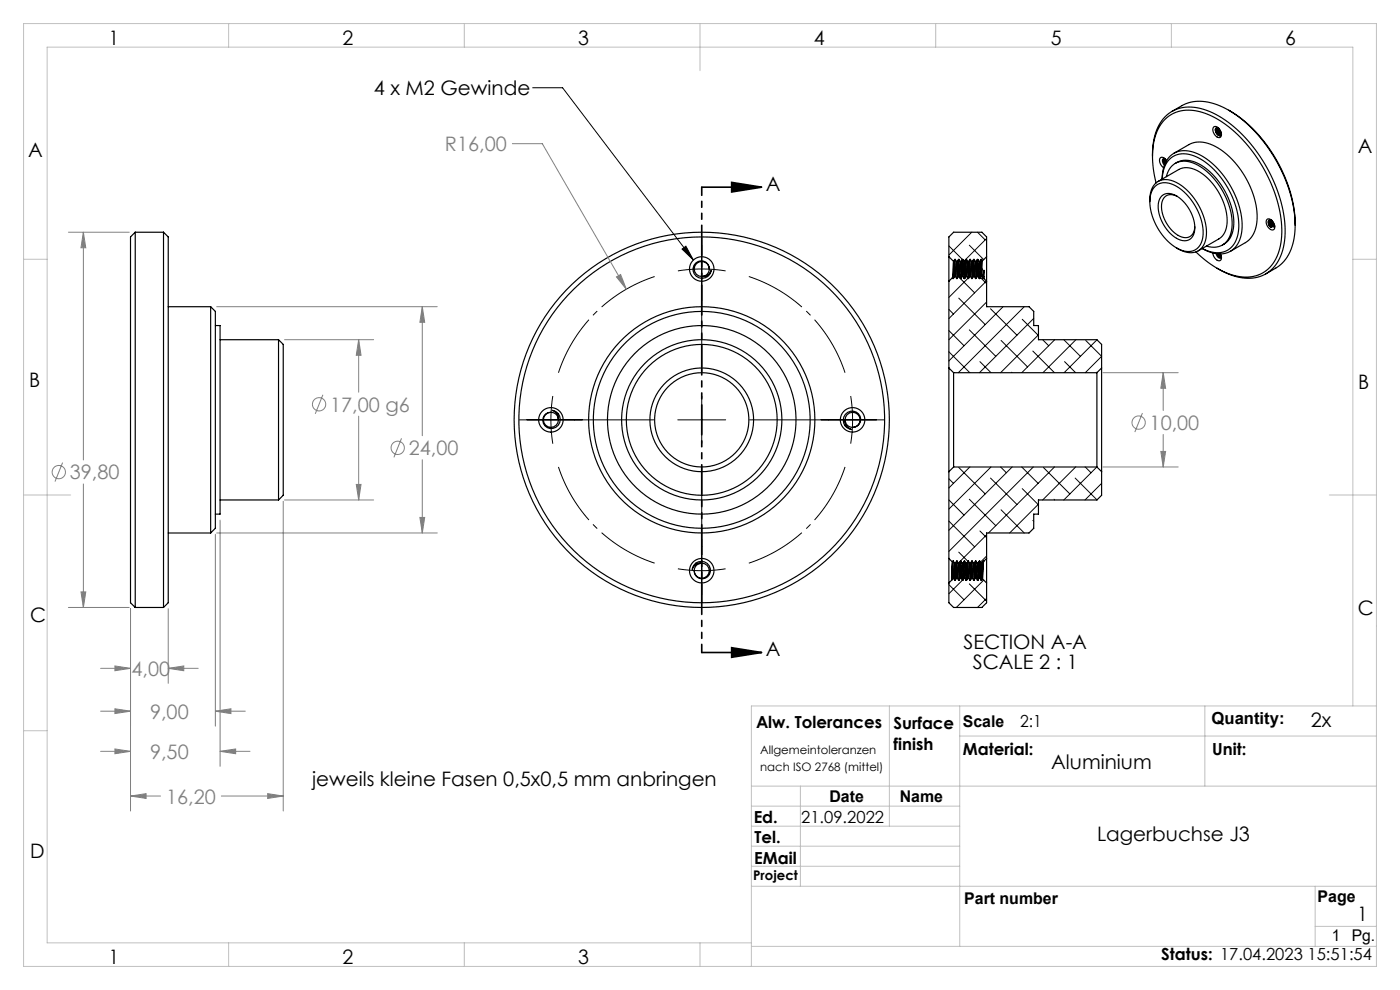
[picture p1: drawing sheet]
<svg xmlns="http://www.w3.org/2000/svg" width="297mm" height="210mm" viewBox="0 0 297 210" stroke-linecap="round" stroke-linejoin="round" font-family="sans-serif">
<g fill="none" stroke="#000" stroke-width=".25">
<path d="M244.5 33.2a10.8 10.8 0 0 1 3.5-9.1 8.6 8.6 0 0 1 8.7-.4 27.9 27.9 0 0 1 12.9 13.4 24.4 24.4 0 0 1 2.7 15.3 7.5 7.5 0 0 1-8.2 6.6 13.9 13.9 0 0 1-5.9-2.1M245.1 39.5a3.9 3.9 0 0 1 4.9 .3 12 12 0 0 1 5.1 10.8 3.1 3.1 0 0 1-4.7 2.4 11.9 11.9 0 0 1-6.3-11.5l.3-1.1zM245.3 38.8a16.1 16.1 0 0 1 .7-12 7.3 7.3 0 0 1 9.1-2.9 24.2 24.2 0 0 1 12.2 10.6 26.5 26.5 0 0 1 4.5 16.9 8 8 0 0 1-5.4 7.1 10.8 10.8 0 0 1-8.2-1.6M245.7 38.5l4.4-2.5a4.9 4.9 0 0 1 5.3 1.1 12.9 12.9 0 0 1 4.8 10.9 3.7 3.7 0 0 1-1.6 2.7l-4.4 2.5M247.1 33.6h-.2a.87 .87 0 0 0 .1 1.4M247.1 33.7l.2 .7M247.2 34.7l-.3-.5 .1-.6-.1 .6 .2 .6M247.2 33.7l.1 .7M247.4 37.5a3.9 3.9 0 0 1 5.8-2.9 14.9 14.9 0 0 1 8.1 14.2 3.9 3.9 0 0 1-5.4 3.4M247.5 34.1a.88 .88 0 0 0-1.4-.5 1.82 1.82 0 0 0 .8 2M248.2 33.1a5.2 5.2 0 0 1 6.3-.3 18.3 18.3 0 0 1 9 16.1 4.8 4.8 0 0 1-4.7 5 7.7 7.7 0 0 1-3.8-1.2 5 5 0 0 0 6.6-.6 9.2 9.2 0 0 0 .6-8.2 17.4 17.4 0 0 0-8.5-10.7 4.6 4.6 0 0 0-6.4 1.6l-.5 1.3-.3 1.9a6.8 6.8 0 0 1 1.7-4.9zM249 32.5l3.2-1.8a6.2 6.2 0 0 1 6.5 .9 18.5 18.5 0 0 1 7.9 15.5 5.4 5.4 0 0 1-2.4 4.4l-3.2 1.8"/>
<path d="M249.3 34.7a5 5 0 0 1 5.6 .4 15.4 15.4 0 0 1 6.8 13 4.5 4.5 0 0 1-2.4 3.9M257.4 27a1.21 1.21 0 0 1 1.7 1.1 .7 .7 0 0 1-.2 1 .7 .7 0 0 1-1-.3 1.59 1.59 0 0 1-.5-1.8zM257.8 27.4a1.16 1.16 0 0 0 1.1 1.4M258.4 27.1l.1 .8 .6 .5M258.4 27.1l.2 .7 .5 .5M258.5 27.1a.41 .41 0 0 0-.7 .3 1.03 1.03 0 0 0 1.2 1.3l.1-.3-.2 .2-.3-.1M258.6 28.5l-.4-.5a.75 .75 0 0 1 .1-.9 .97 .97 0 0 0 .7 1.4M258.7 27.4l.3 .6M259.1 28.3l-.2 .2h-.3M260.7 23.4a10.2 10.2 0 0 0-9.7-1.1l-2.4 1.3M260.7 23.4a31.1 31.1 0 0 1 14.1 24.4 10.2 10.2 0 0 1-3.9 8.9l-2.4 1.4M260.7 23.4a30.2 30.2 0 0 1 14.1 24.4"/>
<path d="M28.7 49.3v79.6M28.7 49.3l-1 1v77.6l1 1M28.7 49.3h6M34.7 49.3v79.6M34.7 49.3l1 1v77.6l-1 1M149.5 58.5l-.6 .2M150.5 57.1a1.77 1.77 0 0 0-2.7-1.5 1.77 1.77 0 0 0-.1 3 1.94 1.94 0 0 0 3.2-1.3 1.83 1.83 0 0 1-2 1.4M150.5 57.1a1.6 1.6 0 0 1-1.6 1.6M150.5 57.1a1.6 1.6 0 0 0-1.6-1.6 1.6 1.6 0 0 0-1.6 1.6 1.6 1.6 0 0 0 1.6 1.6M201.3 54.5v5.2M201.3 54.5v-4.2l1-1h6l1 1v4.2M201.3 54.5l1 1"/>
<path d="M201.3 59.7v18.4M202 58.9l.1 .2M202 58.9l-.7 .8M202.3 55.5l-.3 3.4M202.5 58.7l-.4 .4M202.5 58.7h.2M202.5 55.1l-.4 4M202.6 55l-.3 .5M202.6 55l-.3 4.1M202.6 55l.3 .5M202.7 58.7l.2 .4M202.9 55.5l-.4 3.2"/>
<path d="M202.9 55.5h.2M202.9 59.1h.1M203.1 55.5l-.4 3.2M203.3 58.7l-.3 .4M203.3 58.7h.2M203.3 55.1l-.4 4M203.4 55l-.3 .5M203.4 55l-.3 4.1M203.4 55l.3 .5M203.5 58.7l.2 .4M203.7 55.5l-.4 3.2M203.7 55.5h.2"/>
<path d="M203.7 59.1h.1M203.9 55.5l-.4 3.2M204.1 58.7l-.3 .4M204.1 58.7h.2M204.1 55.1l-.4 4M204.2 55l.3 .5M204.2 55l-.3 .5M204.2 55l-.3 4.1M204.3 58.7l.2 .4M204.5 55.5l-.4 3.2M204.5 55.5h.2M204.5 59.1h.1"/>
<path d="M204.7 55.5l-.4 3.2M204.9 58.7l-.3 .4M204.9 58.7h.2M204.9 55.1l-.4 4M205 55l-.3 4.1M205 55l.3 .5M205 55l-.3 .5M205.1 58.7l.2 .4M205.3 55.5l-.4 3.2M205.3 55.5h.2M205.3 59.1h.1M205.5 55.5l-.4 3.2"/>
<path d="M205.7 58.7l-.3 .4M205.7 58.7h.2M205.7 55.1l-.4 4M205.8 55l-.3 4.1M205.8 55l-.3 .5M205.8 55l.3 .5M205.9 58.7l.2 .4M206.1 55.5l-.4 3.2M206.1 55.5h.2M206.1 59.1h.1M206.3 55.5l-.4 3.2M206.5 58.7l-.3 .4"/>
<path d="M206.5 58.7h.2M206.5 55.1l-.4 4M206.6 55l.3 .5M206.6 55l-.3 .5M206.6 55l-.3 4.1M206.7 58.7l.2 .4M206.9 55.5l-.4 3.2M206.9 55.5h.2M206.9 59.1h.1M207.1 55.5l-.4 3.2M207.3 58.7l-.3 .4M207.3 58.7h.2"/>
<path d="M207.3 55.1l-.4 4M207.4 55l.3 .5M207.4 55l-.3 .5M207.4 55l-.3 4.1M207.5 58.7l.2 .4M207.7 55.5l-.4 3.2M207.7 55.5h.2M207.7 59.1h.1M207.9 55.5l-.4 3.2M208.1 58.7l-.3 .4M208.1 58.7h.2M208.1 55.1l-.4 4"/>
<path d="M208.2 55l-.3 4.1M208.2 55l.2 .3M208.2 55l-.3 .5M208.3 57.1v1.6M208.3 58.7l.2 .4M208.3 57.1l-.2 1.6M208.4 55.3l-.1 1.8M208.7 59l-.2 .1M208.7 59l.6 .7M208.7 58.7v.3M208.7 57.3v1.4M208.7 57.3l-.2 1.2-.2 .2"/>
<path d="M208.7 57.3l-.2 1.8M209.3 54.5v5.2M209.3 59.7v5.4h9l1 1v3h1v3h12.4l1 1v5M209.3 54.5l-.9 .8M243.9 42.8a4.2 4.2 0 0 1 2.4-4.6 6 6 0 0 1 5.5 2.1 12.7 12.7 0 0 1 4 10.3 3.4 3.4 0 0 1-5 2.6l-1.2-.6M246.5 41.5a2.81 2.81 0 0 1 3.6 .4 8.1 8.1 0 0 1 3.2 7.6 2.2 2.2 0 0 1-3.4 1.2 8.2 8.2 0 0 1-4.1-7.9l.4-.9zM249.8 41.7a2.1 2.1 0 0 0-2.4-.2 2.1 2.1 0 0 0-1 2.1 7.4 7.4 0 0 0 4.5 6.7 2.03 2.03 0 0 0 2.6-2.2M253.7 53.4a23 23 0 0 0 4.5 3.5M257.3 53.7a1.64 1.64 0 0 0 1.5 1.6 1.01 1.01 0 0 0 .1-1.4M258 53.8a.81 .81 0 0 0 1.1 .8v-.1M258.3 53.8v.3a.61 .61 0 0 0 .8 .4h-.3l-.5-.7M258.6 53.8l.5 .6"/>
<path d="M258.7 53.8l.4 .5M268.8 46.6a1.21 1.21 0 0 1 1.6 1.1 .7 .7 0 0 1-.2 1 .7 .7 0 0 1-1-.3 1.59 1.59 0 0 1-.4-1.8zM269.1 46.8v.7l.5 .8M269.3 47.1v.5l.3 .7M269.3 47.1l.2 .5 .4 .5M269.3 47.1l.4-.4a1.03 1.03 0 0 0 .7 1.3M269.4 46.6v.7M269.6 46.6a.98 .98 0 0 0 .3 1.5M269.7 46.7l.1 .7 .4 .5h.2l-.2 .3-.3-.1M269.8 46.7a.45 .45 0 0 0-.5-.1 .45 .45 0 0 0-.3 .5l.2 .6 .4 .6M269.9 46.8l.1 .5 .4 .5M270 46.9l.4 .7"/>
<path d="M35.7 65.1h9M44.7 65.1v48M44.7 65.1l1 1v46l-1 1M45.7 69.1h1v40h-1M46.7 72.1h12.4M59.1 72.1v34M59.1 72.1l1 1v32l-1 1M201.3 78.1v22M201.3 78.1l1 1M202.3 79.1v20M202.3 79.1h30.4M232.7 79.1v20"/>
<path d="M233.7 78.1v22M233.7 78.1l-1 1M116.9 87.5a1.77 1.77 0 0 0-1.5 2.6 1.77 1.77 0 0 0 3 .1 1.94 1.94 0 0 0-1.2-3.2 1.82 1.82 0 0 1 1.3 2.1M116.9 87.5a1.6 1.6 0 0 1 1.6 1.6M116.9 87.5a1.6 1.6 0 0 0-1.6 1.6 1.6 1.6 0 0 0 1.6 1.6 1.6 1.6 0 0 0 1.6-1.6M118.3 88.4l.2 .7M179.3 89.1a1.8 1.8 0 0 0 1.3 2 1.9 1.9 0 0 1-1.4-3 1.9 1.9 0 0 1 3.3 .2 1.68 1.68 0 0 1-1.6 2.4M179.3 89.1a1.6 1.6 0 0 0 1.6 1.6M179.3 89.1a1.6 1.6 0 0 1 1.6-1.6 1.6 1.6 0 0 1 1.6 1.6 1.6 1.6 0 0 1-1.6 1.6M179.3 89.1l.1 .6M202.3 99.1h30.4M202.3 99.1l-1 1"/>
<path d="M232.7 99.1l1 1M35.7 113.1h9M46.7 106.1h12.4M148.8 119.5l-.6 .1M148.9 119.5a1.8 1.8 0 0 0-2 1.3 1.9 1.9 0 0 1 2.9-1.4 1.9 1.9 0 0 1-.2 3.2 1.68 1.68 0 0 1-2.3-1.5M148.9 119.5a1.6 1.6 0 0 0-1.6 1.6M148.9 119.5a1.6 1.6 0 0 1 1.6 1.6 1.6 1.6 0 0 1-1.6 1.6 1.6 1.6 0 0 1-1.6-1.6M201.3 118.5v5.2M201.3 118.5l.7 .7M201.3 100.1v18.4M202 119.2l-.1 3.1M202.1 119.1l-.2 3.2"/>
<path d="M202.2 119l.3 .5M202.2 119l-.2 .2M202.2 119l-.3 4.1M202.5 119.5l-.2 1.6M202.5 119.5h.2M202.7 119.5l-.4 3.2M202.9 119.1l-.4 4M203 119l.3 .5M203 119l-.3 .5M203 119l-.3 4.1M203.3 119.5l-.4 3.2M203.3 119.5h.2"/>
<path d="M203.5 119.5l-.4 3.2M203.7 119.1l-.4 4M203.8 119l-.3 .5M203.8 119l-.3 4.1M203.8 119l.3 .5M204.1 119.5l-.4 3.2M204.1 119.5h.2M204.3 119.5l-.4 3.2M204.5 119.1l-.4 4M204.6 119l-.3 4.1M204.6 119l-.3 .5M204.6 119l.3 .5"/>
<path d="M204.9 119.5l-.4 3.2M204.9 119.5h.2M205.1 119.5l-.4 3.2M205.3 119.1l-.4 4M205.4 119l.3 .5M205.4 119l-.3 .5M205.4 119l-.3 4.1M205.7 119.5l-.4 3.2M205.7 119.5h.2M205.9 119.5l-.4 3.2M206.1 119.1l-.4 4M206.2 119l-.3 4.1"/>
<path d="M206.2 119l-.3 .5M206.2 119l.3 .5M206.5 119.5l-.4 3.2M206.5 119.5h.2M206.7 119.5l-.4 3.2M206.9 119.1l-.4 4M207 119l-.3 4.1M207 119l.3 .5M207 119l-.3 .5M207.3 119.5l-.4 3.2M207.3 119.5h.2M207.5 119.5l-.4 3.2"/>
<path d="M207.7 119.1l-.4 4M207.8 119l-.3 4.1M207.8 119l-.3 .5M207.8 119l.3 .5M208.1 119.5l-.4 3.2M208.1 119.5h.2M208.3 119.5l-.4 3.2M208.5 119.1l-.4 4M208.6 119l-.3 4.1M208.6 119l-.3 .5M208.6 119l.1 .1M208.7 119.1l-.3 3.7"/>
<path d="M209.3 118.5v5.2M209.3 118.5l-.6 .6M233.7 100.1v5l-1 1h-12.4v3h-1v3l-1 1h-9v5.4M28.7 128.9h6M201.3 123.7v4.2l1 1h6l1-1v-4.2M201.9 122.3v.8M202.3 121.1l-.4 2M202.3 121.1v1.6M202.3 122.7l.2 .4M202.3 122.7l-1 1M202.9 122.7l-.4 .4M202.9 122.7h.2"/>
<path d="M203.1 122.7l.2 .4M203.7 122.7l-.4 .4M203.7 122.7h.2M203.9 122.7l.2 .4M204.5 122.7l-.4 .4M204.5 122.7h.2M204.7 122.7l.2 .4M205.3 122.7l-.4 .4M205.3 122.7h.2M205.5 122.7l.2 .4M206.1 122.7l-.4 .4M206.1 122.7h.2"/>
<path d="M206.3 122.7l.2 .4M206.9 122.7l-.4 .4M206.9 122.7h.2M207.1 122.7l.2 .4M207.7 122.7l-.4 .4M207.7 122.7h.2M207.9 122.7l.2 .4M208.4 122.8l-.3 .3M208.4 122.8l.9 .9"/>
<circle cx="148.9" cy="57.1" r="2.6"/>
<circle cx="116.9" cy="89.1" r="2.6"/>
<circle cx="148.9" cy="89.1" r="39.8"/>
<circle cx="148.9" cy="89.1" r="38.8"/>
<circle cx="148.9" cy="89.1" r="24"/>
<circle cx="148.9" cy="89.1" r="17"/>
<circle cx="148.9" cy="89.1" r="23"/>
<circle cx="148.9" cy="89.1" r="10"/>
<circle cx="148.9" cy="89.1" r="11"/>
<circle cx="148.9" cy="89.1" r="20"/>
<circle cx="148.9" cy="89.1" r="16"/>
<circle cx="180.9" cy="89.1" r="2.6"/>
<circle cx="148.9" cy="121.1" r="2.6"/>
</g>
<g fill="none" stroke="#000" stroke-width=".21">
<path d="M113 18.6h6.3l27.8 36.6M143.8 57.5a32 32 0 0 1 10.1 0M144.7 52.8l.8-.6 1.6 3zM148.9 50.4v28.5M201.3 52.2l2.9 2.8M203.3 58.7l3.5 3.4M204.4 55.2l.1 .2M205.3 59.1l-4 4M205.6 52l3.1 3.1M205.7 58.7h.1M206.1 49.3l-4.8 4.8M207.4 49.3l1.6 1.6"/>
<path d="M208 58.9l1.3 1.3M209.3 59.6l-8 8M209.3 50.6l-4.8 4.8M201.3 74.6l4.4 4.5M201.3 70.1l3.2 3.2M201.3 65.6l1 1M203.4 63.2l5.6 5.7M205.6 70l5.6 5.6M207.9 76.7l2.3 2.4M209.3 64.1l-8 8M210.1 65.5l5.6 5.6M212.4 72.2l5.6 5.6"/>
<path d="M212.8 65.1l-11.5 11.5M214.6 79l.1 .1M216.9 67.7l3.4 3.5M217.3 65.1l-14 14M219.1 74.5l4.6 4.6M219.3 67.5l-11.5 11.6M220.3 71l-8 8.1M221.2 72.1l1.3 1.2M223.8 72.1l-7 7M225.7 72.1l3.5 3.5M225.8 76.7l2.4 2.4M228.2 72.1l-7 7"/>
<path d="M230.3 72.2l3.4 3.4-3.5 3.5M232.6 79l.1 .1M232.7 72.1l-7 7M110.2 89.1h28.5M117.3 84a32 32 0 0 0 0 10.1M143.8 89.1h10.1M148.9 84v10.1M148.9 99.2v28.5M159 89.1h28.5M180.5 84a32 32 0 0 1 0 10.1M203.4 99.2l5.6 5.6M205.7 99.1l-4.4 4.4"/>
<path d="M210.2 99.1l-8.9 8.9M212.3 99.1l1.2 1.2M214.7 99.1l-13.4 13.4M216.8 99.1l3.4 3.4M219.2 99.1l-17.9 17.9M221.4 99.2l5.6 5.6M223.7 99.1l-14 14M228.2 99.1l-7 7M230.2 99.1l1.3 1.2M232.7 99.1l-7 7M201.3 110.5l5.5 5.5M201.3 106l3.2 3.3"/>
<path d="M201.3 101.6l1 .9M203.4 117.1l1.9 2M205.6 105.9l5.6 5.6M205.7 119.4v.1M207.9 112.6l1.4 1.4M209.3 113.5l-6 6M209.3 117.9l-1.3 1.4M210.1 101.4l5.6 5.6M212.4 108.1l4.9 5M216.9 103.7l3.4 3.4M219.1 110.4l.2 .2M220.3 106.9l-6.1 6.2"/>
<path d="M223.6 105.9l.2 .2M228.1 101.4l4.6 4.6M233.7 102.5l-3.5 3.6M143.8 120.7a32 32 0 0 0 10.1 0M201.3 124l3.2 3.2M204.2 123.1l-2.9 2.8M204.6 122.7l-.2 .2M205.6 123.9l3.7 3.6M208.7 123l-5.8 5.9M209.3 126.9l-1.9 2"/>
</g>
<g fill="none" stroke="#808080" stroke-width=".21">
<path d="M108.7 30.5h6.3l17.9 30.8M14.5 49.3h12.9M17.7 49.3l.5 3.3h-1zM17.7 49.3v48.3M130.8 58.7l.9-.5 1.2 3.1zM46 65.1h46.8M60.4 72.1h18.9M76.1 72.1l.5 3.3h-1zM76.1 72.1v11.1M89.6 65.1l.5 3.3h-1zM89.6 65.1v27.3M234 79.1h15.9"/>
<path d="M246.8 79.1l.5 3.3h-1zM246.8 79.1v8M13.3 98.1l-1.6 4.1M68.5 83.7l-1.6 4.1M76.1 88.3v17.8M85.2 93l-1.6 4M89.6 97.5v15.6M234 99.1h15.9M242.4 87.6l-1.7 4.1M246.3 95.8h1l-.5 3.3zM246.8 92.2v6.9M17.7 102.7v26.2"/>
<path d="M45.7 113.3v40.7M46 113.1h46.8M46.7 110.3v52.3M60.1 106.3v65.7M60.4 106.1h18.9M75.6 102.8h1l-.5 3.3zM89.1 109.8h1l-.5 3.3zM14.5 128.9h12.9M17.2 125.6h1l-.5 3.3zM27.7 129.1v42.9M35.7 129.1v15.8M21.3 141.8h6.4"/>
<path d="M21.3 150.9h6.4M21.3 159.4h6.4M24.4 141.3l3.3 .5-3.3 .5zM24.4 150.3l3.3 .6-3.3 .5zM24.4 158.9l3.3 .5-3.3 .5zM35.7 141.8l3.3-.5v1zM35.7 141.8h6.3M45.7 150.9l3.3-.6v1.1zM45.7 150.9h6.3M46.7 159.4l3.3-.5v1zM46.7 159.4h6.3M27.7 168.9l3.3-.5v1z"/>
<path d="M27.7 168.9h6.4M47 168.9h13.1M56.8 168.4l3.3 .5-3.3 .5z"/>
<circle cx="67.7" cy="85.8" r="1.41"/>
<circle cx="84.4" cy="95" r="1.41"/>
<circle cx="241.6" cy="89.6" r="1.41"/>
<circle cx="12.5" cy="100.1" r="1.41"/>
</g>
<path d="M138.9 58.7a32 32 0 0 0-20.4 20.4M179.3 79.1a32 32 0 0 0-20.4-20.4M118.5 99a32 32 0 0 0 20.4 20.5M158.9 119.5a32 32 0 0 0 20.4-20.5" fill="none" stroke="#000" stroke-width=".21" stroke-dasharray="15.2 1.3 1.3 1.3" stroke-dashoffset="2.2" stroke-linecap="butt"/>
<path d="M148.9 39.7h12.7M155.2 38.7l6.4 1-6.4 1zM148.9 138.4h12.7M155.2 137.4l6.4 1-6.4 1z" fill="none" stroke="#000" stroke-width=".35"/>
<path d="M148.9 39.7v98.7" fill="none" stroke="#000" stroke-width=".35" stroke-dasharray="6.3 1.3 1.3 1.3 1.3 1.3" stroke-dashoffset="4.6"/>
<g fill="none" stroke="#c0c0c0" stroke-width=".21">
<path d="M5 5h287v200h-287zM48.5 5v5M98.5 5v5M148.5 5v10M198.5 5v5M248.5 5v5M5 55h5M287 55h5M5 105h10M282 105h10M5 155h5M188.7 149.8v25.5"/>
<path d="M203.6 149.8v51M203.6 156.1h88.4M255.6 149.8v17M287 149.8v-139.8h-277v190h149.4M292 149.8h-132.6v55.2M159.4 166.8h132.6M159.4 179.5h44.2M159.4 175.3h44.2M159.4 171h44.2M169.8 166.8v21.2M159.4 183.8h44.2M159.4 188h132.6"/>
<path d="M279 188v12.8M279 196.5h13M48.5 200v5M98.5 200v5M148.5 200v5M159.4 200.8h132.6"/>
</g>
<g fill="#000">
<path d="M144.7 52.8l.8-.6 1.6 3z"/>
<path d="M155.2 38.7l6.4 1-6.4 1zM155.2 137.4l6.4 1-6.4 1z"/>
</g>
<path d="M130.8 58.7l2.1 2.6-1.2-3.1zM17.7 49.3l.5 3.3h-1zM17.2 125.6h1l-.5 3.3zM89.6 65.1l.5 3.3h-1zM89.1 109.8h1l-.5 3.3zM76.1 72.1l.5 3.3h-1zM75.6 102.8h1l-.5 3.3zM24.4 141.3l3.3 .5-3.3 .5zM35.7 141.8l3.3-.5v1zM24.4 150.3l3.3 .6-3.3 .5zM45.7 150.9l3.3-.6v1.1zM27.7 168.9l3.3-.5v1zM56.8 168.4l3.3 .5-3.3 .5zM24.4 158.9l3.3 .5-3.3 .5zM46.7 159.4l3.3-.5v1zM246.8 79.1l.5 3.3h-1zM246.3 95.8h1l-.5 3.3z" fill="#808080"/>
<g font-size="4.2">
<text x="23.1" y="9.5">1</text>
<text x="72.7" y="9.5">2</text>
<text x="122.7" y="9.5">3</text>
<text x="172.7" y="9.5">4</text>
<text x="222.9" y="9.6">5</text>
<text x="272.7" y="9.5">6</text>
<text x="79.3" y="20.2">4 x M2 Gewinde</text>
<text x="6" y="33.2">A</text>
<text x="288" y="32.5">A</text>
<text x="162.5" y="40.5">A</text>
<text x="6.2" y="82">B</text>
<text x="288.1" y="82.4">B</text>
<text x="288" y="130.5">C</text>
<text x="6.4" y="132">C</text>
<text x="204.4" y="137.7">SECTION A-A</text>
<text x="162.5" y="139.2">A</text>
<text x="206.4" y="141.9">SCALE 2 : 1</text>
<text x="278.1" y="154.1">2x</text>
<text x="66.2" y="166.7">jeweils kleine Fasen 0,5x0,5 mm anbringen</text>
<text x="223" y="163.1">Aluminium</text>
<text x="232.7" y="178.4">Lagerbuchse J3</text>
<text x="6.4" y="182">D</text>
<text x="288" y="195.3">1</text>
<text x="23.1" y="204.5">1</text>
<text x="72.7" y="204.5">2</text>
<text x="122.7" y="204.5">3</text>
</g>
<g font-size="4.2" fill="#808080">
<text x="94.4" y="32.1">R16,00</text>
<text x="70" y="87.3">17,00 g6</text>
<text x="243.9" y="91.2">10,00</text>
<text x="14.8" y="101.7">39,80</text>
<text x="86.7" y="96.5">24,00</text>
<text x="27.9" y="143.4">4,00</text>
<text x="31.8" y="152.5">9,00</text>
<text x="31.8" y="161">9,50</text>
<text x="35.2" y="170.5">16,20</text>
</g>
<g font-size="3.5">
<text x="160.4" y="154.4">Alw. Tolerances</text>
<text x="189.5" y="154.6">Surface</text>
<text x="216.4" y="154.3">2:1</text>
<text x="257" y="153.5">Quantity:</text>
<text x="189.5" y="159.1">finish</text>
<text x="204.3" y="160.3">Material:</text>
<text x="257.2" y="160.1">Unit:</text>
<text x="159.9" y="174.6">Ed.</text>
<text x="160.1" y="178.7">Tel.</text>
<text x="170" y="174.6">21.09.2022</text>
<text x="160" y="183.2">EMail</text>
<text x="246.4" y="203.6">Status: 17.04.2023 15:51:54</text>
</g>
<g font-size="3.4">
<text x="204.3" y="154.3">Scale</text>
<text x="176" y="170.1">Date</text>
<text x="190.9" y="170.1">Name</text>
<text x="204.6" y="191.8">Part number</text>
<text x="279.5" y="191.3">Page</text>
<text x="282.6" y="199.6">1</text>
<text x="286.8" y="199.6">Pg.</text>
</g>
<text font-size="2.8" x="159.8" y="186.7">Project</text>
<g font-size="2.5">
<text x="161.3" y="160">Allgemeintoleranzen</text>
<text x="161.3" y="163.5">nach ISO 2768 (mittel)</text>
</g>
</svg>
